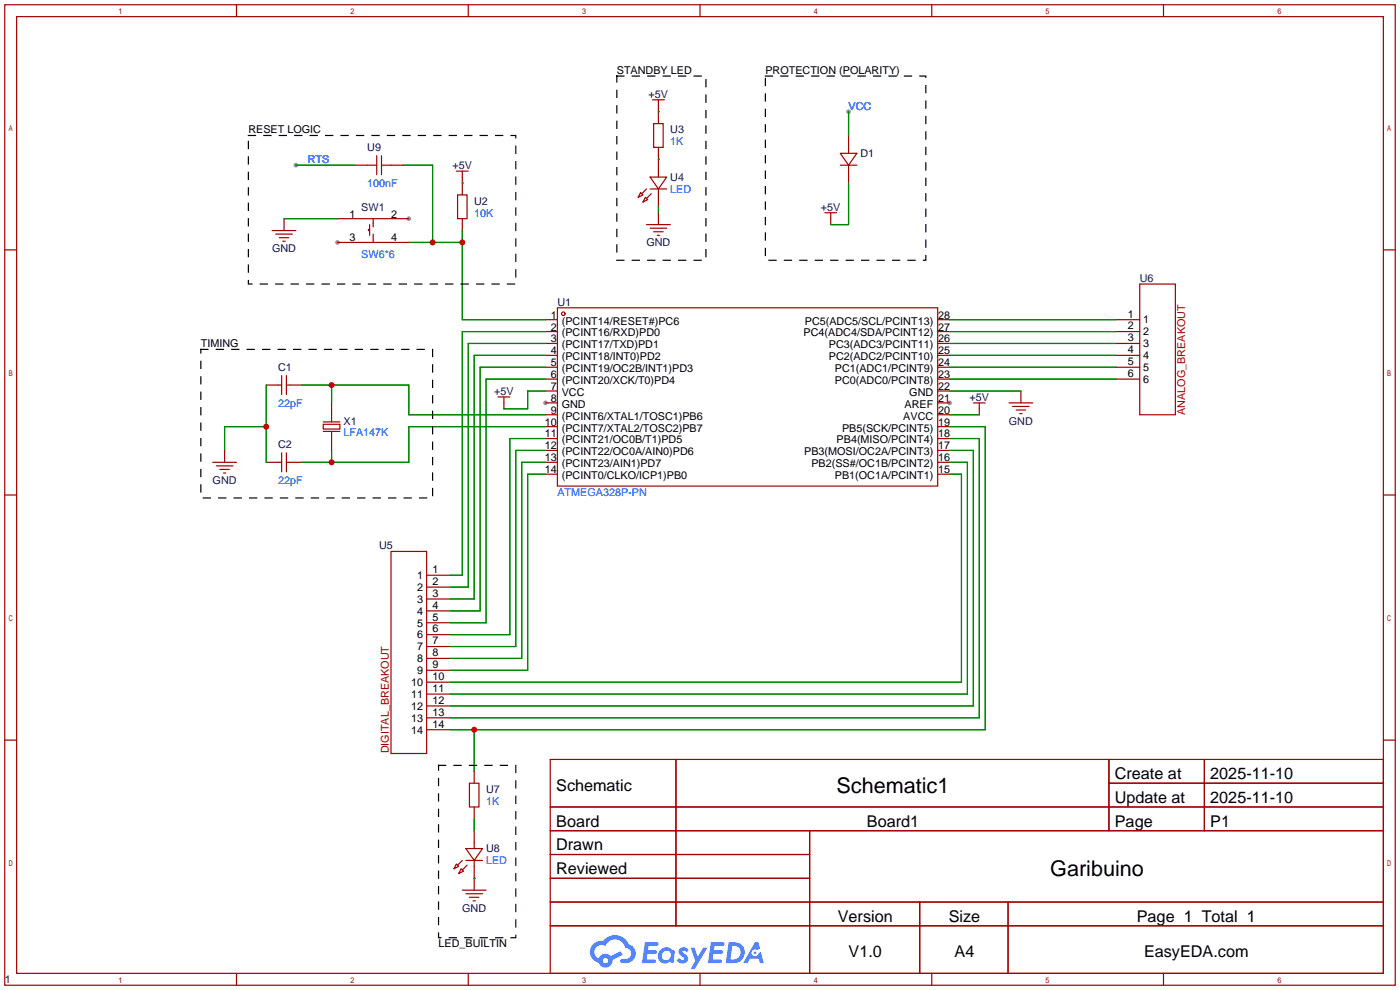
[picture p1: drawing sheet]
<svg xmlns="http://www.w3.org/2000/svg" width="299mm" height="212mm" viewBox="0 0 299 212" stroke-linecap="round" stroke-linejoin="round" font-family="sans-serif">
<g fill="#999">
<circle cx="202.9" cy="86.1" r=".51"/>
<circle cx="116.6" cy="86.1" r=".51"/>
<circle cx="87.4" cy="46.7" r=".51"/>
<circle cx="72.1" cy="51.8" r=".51"/>
<circle cx="181.4" cy="23.9" r=".51"/>
<circle cx="63.2" cy="35.3" r=".51"/>
</g>
<g fill="none" stroke="#a10000" stroke-width=".25">
<path d="M1 1h297.2v209.6h-297.2zM3.6 3.6h292.1v204.4h-292.1zM50.5 1v2.6M100.1 1v2.6M149.6 1v2.6M199.1 1v2.6M248.7 1v2.6M1 53.4h2.6M295.7 53.4h2.5M1 105.8h2.6M295.7 105.8h2.5M1 158.2h2.6"/>
<path d="M295.7 158.2h2.5M117.6 162.3h178.1v45.7h-178.1zM117.6 172.5h178.1M117.6 177.5h178.1M144.5 162.3v35.6M173 177.5v30.5M237 162.3v15.2M237 167.4h58.7M257.4 162.3v15.2M117.6 182.6h55.4M117.6 192.8h178.1M117.6 187.7h55.4"/>
<path d="M117.6 197.9h178.1M196.6 192.8v15.2M215.4 192.8v15.2M50.5 208v2.6M100.1 208v2.6M149.6 208v2.6M199.1 208v2.6M248.7 208v2.6"/>
</g>
<g fill="#5487ff">
<path d="M145.3 202.7a1.3 1.3 0 0 1 1.9 .3l-.4 .6a.54 .54 0 0 0-.9-.2l.1 .2a1.34 1.34 0 0 1 .9 1.8 1.47 1.47 0 0 1-2.3-.1l.5-.6 .8 .5a.31 .31 0 0 0 .4-.3 .31 .31 0 0 0-.3-.4 1.12 1.12 0 0 1-.7-1.8z"/>
<path d="M147.6 202.5h.9l.6 2 1.2-2h.9l-2.7 4.6h-.9l1-1.7z"/>
<path d="M137.8 201.4h1.7a1.31 1.31 0 0 1 1.2 .2 .4 .4 0 0 1-.3 .5l-1.8 .1-.1 .9h1.6a.4 .4 0 0 1 .4 .4 .4 .4 0 0 1-.5 .4h-1.6l-.2 1.2h1.4a.46 .46 0 0 1 .5 0 .46 .46 0 0 1 .1 .5l-.4 .2h-2.6z"/>
<path d="M151.9 201.4h1.7a1.32 1.32 0 0 1 1.2 .2 .39 .39 0 0 1-.3 .5l-1.8 .1-.1 .9h1.6a.4 .4 0 0 1 .4 .4 .4 .4 0 0 1-.4 .4h-1.7l-.2 1.2h1.4a.46 .46 0 0 1 .5 0 .46 .46 0 0 1 .1 .5l-.4 .2h-2.6z"/>
<path d="M161.3 201.4h.8l.3 1.3-.6 .4a.75 .75 0 0 0-1.1 .3 .75 .75 0 0 0 .5 1 .75 .75 0 0 0 .9-.7l.5-.2 .6 2.3h-.8l-.3-.9h-1.8l-.5 .9h-1z"/>
<path d="M155.7 201.4l-.6 4.4h1.5a2.27 2.27 0 0 0 2.6-2.2 2.27 2.27 0 0 0-2.7-2.2zM156.5 202.1a1.5 1.5 0 0 1 1.8 1.6 1.5 1.5 0 0 1-1.9 1.4h-.3z"/>
<path d="M141.2 203a1.6 1.6 0 0 0-.3 2.3 1.6 1.6 0 0 0 2.3 .2l.7 .3 .3-2.4-.1-.3-.5-.1a1.58 1.58 0 0 0-2.4 0zM141.8 203.5a.98 .98 0 0 1 1.6 .4 .98 .98 0 0 1-1.1 1.3 .94 .94 0 0 1-.9-.7 .94 .94 0 0 1 .4-1z"/>
<path d="M126.8 201.8a2.37 2.37 0 0 0 1.1 4 1.54 1.54 0 0 0 1.8 1 1.54 1.54 0 0 0 1.2-1.6l2.2-1.1-.5-.8-2 1a1.57 1.57 0 0 0-2.7 .5 1.5 1.5 0 0 1-.7-2.1 1.5 1.5 0 0 1 2.2-.5 2.23 2.23 0 0 1 2.3-1.4 2.23 2.23 0 0 1 2 1.8 1.16 1.16 0 0 1 1.2 1.1 1.16 1.16 0 0 1-1.1 1.2h-.7a.47 .47 0 0 0-.5 .4 .47 .47 0 0 0 .4 .5 2.17 2.17 0 0 0 2.5-.9 2.17 2.17 0 0 0-.3-2.7l-.8-.4a3.2 3.2 0 0 0-5.5-.7l-1.1 .1zM128.8 205.3a.6 .6 0 0 1 1.2 0 .6 .6 0 0 1-1.2 0z"/>
<circle cx="161.4" cy="203.6" r=".28"/>
</g>
<g fill="none" stroke="#a10000" stroke-width=".25">
<path d="M75.9 35.3h4.6M80.5 33.3v4M81.5 35.3h4.6M81.5 33.3v4M97.5 36.6h2.6M98.8 36.6v5.1M138.9 37.8h3.6l-1.8 2.6zM139.4 21.3h2.6M139.7 26.4h2v5.1h-2zM140.7 21.3v5.1M140.7 31.5v6.3M179.6 32.8h3.5l-1.7 2.5z"/>
<path d="M179.6 35.3h3.5M181.4 29v3.8M181.4 35.3v3.8M58.2 49.3h5M58.9 50h3.6M59.7 50.8h2M60.5 51.6h.5M60.7 46.7v2.6M72.1 46.7h15.3M72.1 51.8h15.3M79 49h-.3v.3h.3M79 48v2.3"/>
<path d="M79.8 46.7v1.8M79.8 50v1.8M97.8 41.7h2v5h-2zM98.8 46.7v2.6M136.9 41.1l.5 .6-1 .5zM137.9 42.2l.5 .5-1 .5zM138.2 40.4l-1 1M138.2 48h5.1M138.9 40.4h3.6M138.9 48.8h3.6M139.2 41.4l-1 1M139.7 49.5h2"/>
<path d="M140.5 50.3h.5M140.7 40.4v3.8M140.7 45.5v2.5M176.3 45.5h2.5M177.5 45.5v2.5M116.6 68.3h2.5M116.6 70.9h2.5M116.6 73.4h2.5M116.6 75.9h2.5M116.6 78.5h2.5M119.1 65.8h81.3v38.1h-81.3zM200.4 68.3h2.5"/>
<path d="M200.4 70.9h2.5M200.4 73.4h2.5M200.4 75.9h2.5M200.4 78.5h2.5M238.5 68.3h5.1M238.5 70.9h5.1M238.5 73.4h5.1M238.5 75.9h5.1M238.5 78.5h5.1M243.6 60.7h7.6v27.9h-7.6zM45.5 98.8h5M46.2 99.6h3.6"/>
<path d="M48 96.3v2.5M56.9 98.8h3.3M56.9 82.3h3.3M60.2 80.3v4M60.2 96.8v4M61.2 98.8h3.3M61.2 82.3h3.3M61.2 80.3v4M61.2 96.8v4M69.1 90.7h3.5v1h-3.5zM69.1 92.2h3.5M69.1 90.2h3.5"/>
<path d="M70.9 86.1v4.1M70.9 92.2v4.1M106.4 84.8h2.6M107.7 84.8v2.6M116.6 81h2.5M116.6 83.6h2.5M116.6 86.1h2.5M116.6 88.6h2.5M116.6 91.2h2.5M116.6 93.7h2.5M116.6 96.3h2.5M116.6 98.8h2.5"/>
<path d="M200.4 81h2.5M200.4 83.6h2.5M200.4 86.1h2.5M200.4 88.6h2.5M200.4 91.2h2.5M200.4 93.7h2.5M200.4 96.3h2.5M200.4 98.8h2.5M208 86.1h2.6M209.3 86.1v2.5M215.6 86.1h5.1M216.4 86.9h3.6"/>
<path d="M217.2 87.6h2M217.9 88.4h.5M218.2 83.6v2.5M238.5 81h5.1M47 100.3h2M47.8 101.1h.5M83.6 117.9h7.6v43.1h-7.6zM116.6 101.3h2.5M200.4 101.3h2.5M91.2 122.9h5.1M91.2 125.5h5.1M91.2 128h5.1"/>
<path d="M91.2 130.6h5.1M91.2 133.1h5.1M91.2 135.6h5.1M91.2 138.2h5.1M91.2 140.7h5.1M91.2 143.3h5.1M91.2 145.8h5.1M91.2 148.3h5.1M91.2 150.9h5.1M91.2 153.4h5.1M91.2 156h5.1M100.3 167.4h2.1v5.1h-2.1z"/>
<path d="M101.3 164.8v2.6M101.3 172.5v2.5M101.3 177.5v3.9M97.5 184.7l.5 .5-1 .5zM98.6 185.7l.5 .5-1.1 .5zM98.8 183.9l-1 1M98.8 190.2h5.1M99.6 181.4h3.5l-1.8 2.5zM99.6 183.9h3.5M99.6 191h3.5M99.8 184.9l-1 1M100.3 191.8h2.1"/>
<path d="M101.1 192.5h.5M101.3 183.9v6.3"/>
<circle cx="120.4" cy="67.1" r=".38"/>
</g>
<g fill="none" stroke="#008700" stroke-width=".25">
<path d="M63.2 35.3h12.7M86.1 35.3h6.4v16.5M98.8 39.1h.1M140.7 34h.1M140.7 23.9h.1M181.4 23.9v5.1M181.4 39.1v8.9h-3.9M60.7 46.7h11.4M87.4 51.8h11.4M98.8 49.3v19h17.8M140.7 44.2v1.3M116.6 70.9h-17.8v52h-2.5"/>
<path d="M116.6 73.4h-16.5v52.1h-3.8M116.6 75.9h-15.3v52.1h-5M116.6 78.5h-14v52.1h-6.3M202.9 68.3h35.6M202.9 70.9h35.6M202.9 73.4h35.6M202.9 75.9h35.6M202.9 78.5h35.6M56.9 91.2h-8.9v5.1M56.9 82.3v16.5M64.5 82.3h22.9v6.3h29.2M70.9 82.3v3.8"/>
<path d="M70.9 96.3v2.5M116.6 91.2h-29.2v7.6h-22.9M116.6 98.8h-5.1v41.9h-15.2M116.6 81h-12.7v52.1h-7.6M116.6 93.7h-7.6v41.9h-12.7M116.6 96.3h-6.4v41.9h-13.9M116.6 83.6h-3.8v3.8h-5.1M202.9 88.6h6.4M202.9 98.8h3.9v49.5h-110.5M202.9 91.2h7.7v64.8h-114.3M202.9 81h35.6M202.9 93.7h6.4v59.7h-113"/>
<path d="M202.9 96.3h5.1v54.6h-111.7M202.9 83.6h15.3M116.6 101.3h-3.8v42h-16.5M202.9 101.3h2.6v44.5h-109.2M101.3 156v8.8M101.3 175v2.5M101.3 187.7h.1"/>
</g>
<path d="M131.8 16.3h19.1v39.3h-19.1zM163.6 16.3h34.3v39.3h-34.3zM53.1 29h57.1v31.7h-57.1zM42.9 74.7h49.6v31.7h-49.6zM93.7 163.6h16.5v36.8h-16.5z" fill="none" stroke="#000" stroke-width=".25" stroke-dasharray="1.5 1.8"/>
<g fill="#c00">
<circle cx="70.9" cy="82.3" r=".63"/>
<circle cx="70.9" cy="98.8" r=".63"/>
<circle cx="56.9" cy="91.2" r=".63"/>
<circle cx="98.8" cy="51.8" r=".63"/>
<circle cx="92.5" cy="51.8" r=".63"/>
<circle cx="101.3" cy="156" r=".63"/>
</g>
<g font-size="4.6">
<text x="178.8" y="169.4">Schematic1</text>
<text x="224.5" y="187.2">Garibuino</text>
</g>
<g font-size="3.5">
<text x="238.3" y="166.5">Create at</text>
<text x="258.7" y="166.5">2025-11-10</text>
<text x="118.9" y="169.1">Schematic</text>
<text x="238.3" y="171.6">Update at</text>
<text x="258.7" y="171.6">2025-11-10</text>
<text x="118.9" y="176.7">Board</text>
<text x="185.3" y="176.7">Board1</text>
<text x="238.3" y="176.7">Page</text>
<text x="258.7" y="176.7">P1</text>
<text x="118.9" y="181.8">Drawn</text>
<text x="118.9" y="186.8">Reviewed</text>
<text x="179.1" y="197">Version</text>
<text x="202.8" y="197">Size</text>
<text x="243" y="197">Page 1 Total 1</text>
<text x="181.4" y="204.6">V1.0</text>
<text x="204" y="204.6">A4</text>
<text x="244.5" y="204.6">EasyEDA.com</text>
</g>
<g font-size="2.3">
<text x="131.8" y="15.8">STANDBY LED</text>
<text x="163.6" y="15.8">PROTECTION (POLARITY)</text>
<text x="53.1" y="28.5">RESET LOGIC</text>
<text x="74.7" y="46.5">1</text>
<text x="83.6" y="46.5">2</text>
<text x="74.7" y="51.6">3</text>
<text x="83.6" y="51.6">4</text>
<text x="117.7" y="70.6">2</text>
<text x="117.7" y="68.1">1</text>
<text x="120.1" y="71.9">(PCINT16/RXD)PD0</text>
<text x="120.1" y="69.4">(PCINT14/RESET#)PC6</text>
<text x="171.8" y="71.9">PC4(ADC4/SDA/PCINT12)</text>
<text x="172" y="69.4">PC5(ADC5/SCL/PCINT13)</text>
<text x="200.5" y="68.1">28</text>
<text x="200.5" y="70.6">27</text>
<text x="241" y="67.9">1</text>
<text x="241" y="70.4">2</text>
<text x="244.3" y="69.1">1</text>
<text x="244.3" y="71.7">2</text>
<text x="42.9" y="74.2">TIMING</text>
<text x="117.7" y="75.7">4</text>
<text x="117.7" y="73.2">3</text>
<text x="120.1" y="77">(PCINT18/INT0)PD2</text>
<text x="120.1" y="74.4">(PCINT17/TXD)PD1</text>
<text x="177.1" y="74.4">PC3(ADC3/PCINT11)</text>
<text x="177.1" y="77">PC2(ADC2/PCINT10)</text>
<text x="200.5" y="73.2">26</text>
<text x="200.5" y="75.7">25</text>
<text x="241" y="72.9">3</text>
<text x="241" y="75.5">4</text>
<text x="244.3" y="74.2">3</text>
<text x="244.3" y="76.8">4</text>
<text x="117.7" y="83.3">7</text>
<text x="117.7" y="80.8">6</text>
<text x="117.7" y="78.3">5</text>
<text x="120.1" y="82.1">(PCINT20/XCK/T0)PD4</text>
<text x="120.1" y="79.5">(PCINT19/OC2B/INT1)PD3</text>
<text x="178.4" y="79.5">PC1(ADC1/PCINT9)</text>
<text x="178.4" y="82.1">PC0(ADC0/PCINT8)</text>
<text x="200.5" y="78.3">24</text>
<text x="200.5" y="80.8">23</text>
<text x="200.5" y="83.3">22</text>
<text x="241" y="78">5</text>
<text x="241" y="80.6">6</text>
<text x="244.3" y="79.3">5</text>
<text x="244.3" y="81.8">6</text>
<text x="117.7" y="88.4">9</text>
<text x="117.7" y="85.9">8</text>
<text x="120.1" y="89.7">(PCINT6/XTAL1/TOSC1)PB6</text>
<text x="120.1" y="87.1">GND</text>
<text x="120.1" y="84.6">VCC</text>
<text x="193.1" y="89.7">AVCC</text>
<text x="193.3" y="87.1">AREF</text>
<text x="194.3" y="84.6">GND</text>
<text x="200.5" y="85.9">21</text>
<text x="200.5" y="88.4">20</text>
<text x="116.4" y="93.5">11</text>
<text x="116.4" y="91">10</text>
<text x="120.1" y="94.8">(PCINT21/OC0B/T1)PD5</text>
<text x="120.1" y="92.2">(PCINT7/XTAL2/TOSC2)PB7</text>
<text x="178.8" y="94.8">PB4(MISO/PCINT4)</text>
<text x="180" y="92.2">PB5(SCK/PCINT5)</text>
<text x="200.5" y="91">19</text>
<text x="200.5" y="93.5">18</text>
<text x="116.4" y="101.1">14</text>
<text x="116.4" y="98.6">13</text>
<text x="116.4" y="96">12</text>
<text x="120.1" y="99.8">(PCINT23/AIN1)PD7</text>
<text x="120.1" y="97.3">(PCINT22/OC0A/AIN0)PD6</text>
<text x="171.9" y="97.3">PB3(MOSI/OC2A/PCINT3)</text>
<text x="173.4" y="99.8">PB2(SS#/OC1B/PCINT2)</text>
<text x="200.5" y="96">17</text>
<text x="200.5" y="98.6">16</text>
<text x="200.5" y="101.1">15</text>
<text x="120.1" y="102.4">(PCINT0/CLKO/ICP1)PB0</text>
<text x="178.4" y="102.4">PB1(OC1A/PCINT1)</text>
<text x="89.1" y="123.7">1</text>
<text x="92.5" y="122.5">1</text>
<text x="92.5" y="125">2</text>
<text x="89.1" y="126.3">2</text>
<text x="89.1" y="128.8">3</text>
<text x="89.1" y="131.4">4</text>
<text x="92.5" y="127.6">3</text>
<text x="92.5" y="130.1">4</text>
<text x="89.1" y="133.9">5</text>
<text x="89.1" y="136.4">6</text>
<text x="92.5" y="132.6">5</text>
<text x="92.5" y="135.2">6</text>
<text x="92.5" y="137.7">7</text>
<text x="89.1" y="139">7</text>
<text x="89.1" y="141.5">8</text>
<text x="92.5" y="140.3">8</text>
<text x="92.5" y="142.8">9</text>
<text x="87.9" y="146.6">10</text>
<text x="87.9" y="149.1">11</text>
<text x="89.1" y="144.1">9</text>
<text x="92.5" y="145.3">10</text>
<text x="92.5" y="147.9">11</text>
<text x="87.9" y="151.7">12</text>
<text x="87.9" y="154.2">13</text>
<text x="92.5" y="150.4">12</text>
<text x="92.5" y="153">13</text>
<text x="92.5" y="155.5">14</text>
<text x="87.9" y="156.8">14</text>
<text x="93.7" y="202.5">LED_BUILTIN</text>
</g>
<g font-size="2.3" fill="#000080">
<text x="138.6" y="20.9">+5V</text>
<text x="143.3" y="28.5">U3</text>
<text x="78.5" y="32.3">U9</text>
<text x="183.9" y="33.6">D1</text>
<text x="96.7" y="36.1">+5V</text>
<text x="143.3" y="38.7">U4</text>
<text x="77.2" y="45">SW1</text>
<text x="101.3" y="43.7">U2</text>
<text x="175.5" y="45">+5V</text>
<text x="58.1" y="53.9">GND</text>
<text x="138.2" y="52.6">GND</text>
<text x="119.1" y="65.3">U1</text>
<text x="243.6" y="60.2">U6</text>
<text x="59.4" y="79.3">C1</text>
<text x="105.6" y="84.4">+5V</text>
<text x="207.2" y="85.6">+5V</text>
<text x="59.4" y="95.8">C2</text>
<text x="73.4" y="90.7">X1</text>
<text x="215.6" y="90.7">GND</text>
<text x="45.4" y="103.4">GND</text>
<text x="81" y="117.4">U5</text>
<text x="103.9" y="169.5">U7</text>
<text x="103.9" y="182.2">U8</text>
<text x="98.8" y="194.9">GND</text>
<text x="1" y="210.1">1</text>
</g>
<g font-size="2.3" fill="#00f">
<text x="181.4" y="23.4">VCC</text>
<text x="65.8" y="34.8">RTS</text>
<text x="143.3" y="31">1K</text>
<text x="78.5" y="39.9">100nF</text>
<text x="143.3" y="41.2">LED</text>
<text x="101.3" y="46.3">10K</text>
<text x="77.2" y="55.2">SW6*6</text>
<text x="59.4" y="86.9">22pF</text>
<text x="73.4" y="93.3">LFA147K</text>
<text x="59.4" y="103.4">22pF</text>
<text x="119.1" y="106">ATMEGA328P-PN</text>
<text x="103.9" y="172">1K</text>
<text x="103.9" y="184.7">LED</text>
</g>
<g font-size="2.3" fill="#a00000">
<text x="253.3" y="88.6" transform="rotate(-90 253.3 88.6)">ANALOG_BREAKOUT</text>
<text x="83.1" y="161" transform="rotate(-90 83.1 161)">DIGITAL_BREAKOUT</text>
</g>
</svg>
